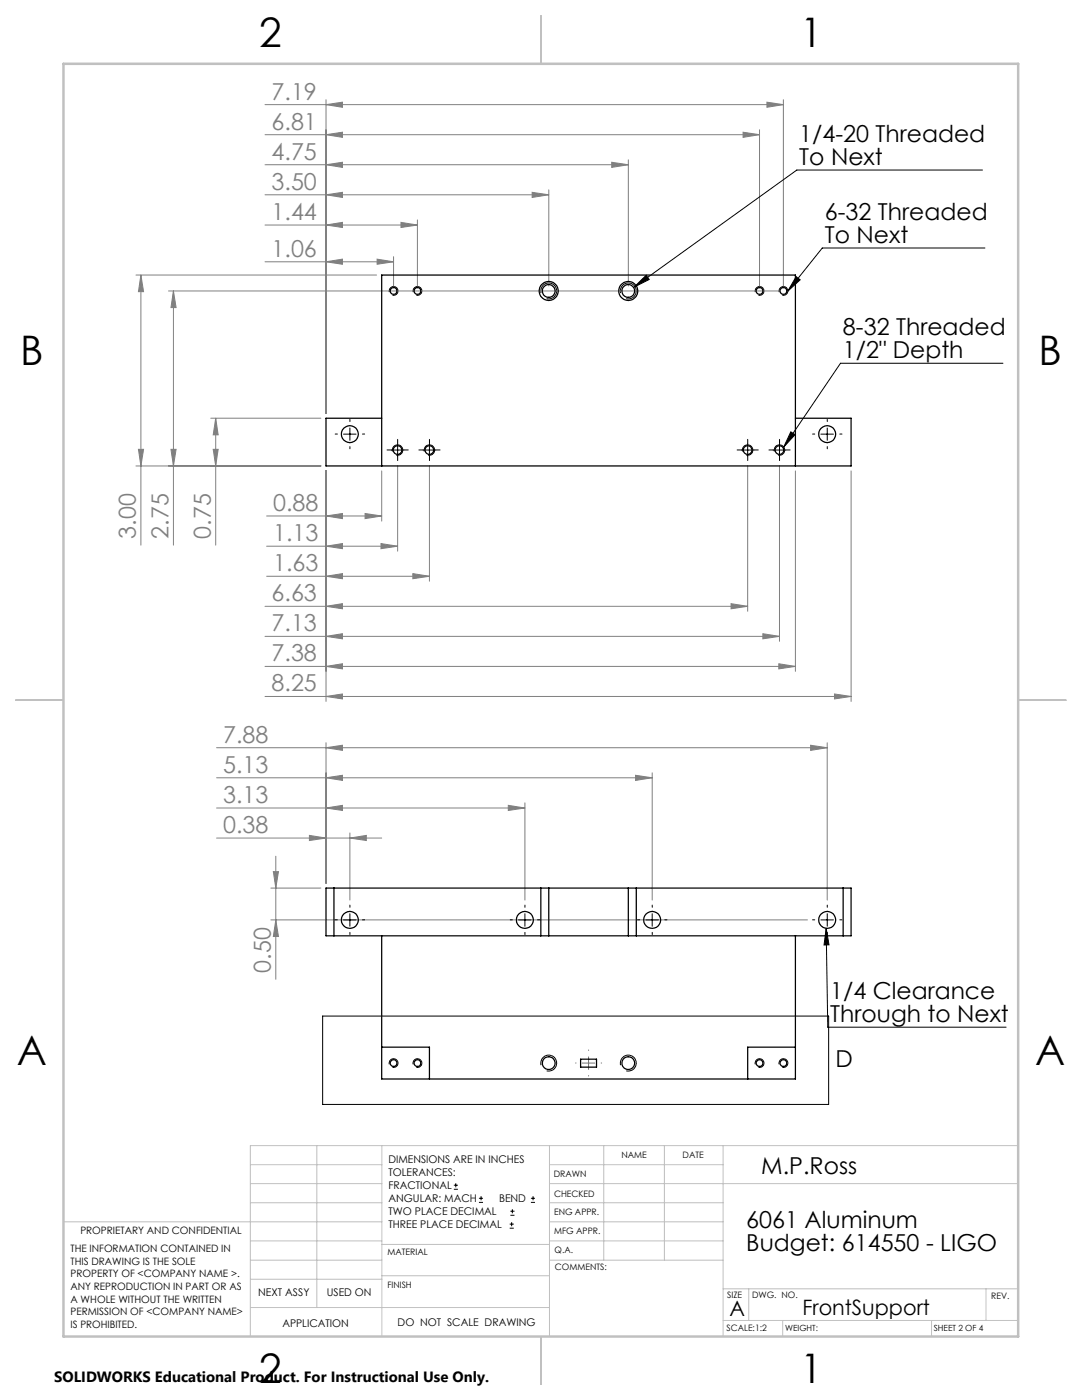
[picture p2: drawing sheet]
<svg xmlns="http://www.w3.org/2000/svg" width="216mm" height="279mm" viewBox="0 0 216 279" stroke-linecap="round" stroke-linejoin="round" font-family="sans-serif">
<g fill="none" stroke="#000" stroke-width=".2">
<path d="M196 33.9h-37l-32.5 23.4M77.7 58.3a.88 .88 0 0 1 .8-1.1 .88 .88 0 0 1 .9 .9 .88 .88 0 0 1-1.1 .8M82.4 58.3a.88 .88 0 0 1 .8-1.1 .88 .88 0 0 1 1 .9 .88 .88 0 0 1-1.1 .8M108 58.5a1.59 1.59 0 0 1 1.3-2 1.59 1.59 0 0 1 1.8 1.7 1.59 1.59 0 0 1-2 1.4M123.8 58.5a1.59 1.59 0 0 1 1.4-2 1.59 1.59 0 0 1 1.7 1.7 1.59 1.59 0 0 1-1.9 1.4M126.5 57.3l2.4-2.4 .6 .9zM150.7 58.3a.88 .88 0 0 1 .8-1.1 .88 .88 0 0 1 .9 .9 .88 .88 0 0 1-1.1 .8M155.5 58.3a.88 .88 0 0 1 .8-1.1 .88 .88 0 0 1 .9 .9 .88 .88 0 0 1-1.1 .8M158.9 55.2l.8 .6-2.5 2.3zM196.5 49.5h-32.4l-6.9 8.6M200.1 72.5h-32.4l-11.3 16.7M68.5 86.6h2.5"/>
<path d="M69.8 85.4v2.5M78.1 89.8h2.5M78.3 90.1a1.04 1.04 0 0 1 .9-1.3 1.04 1.04 0 0 1 1.2 1.1 1.04 1.04 0 0 1-1.3 .9M79.3 88.6v2.5M84.4 89.8h2.5M84.7 90.1a1.04 1.04 0 0 1 .9-1.3 1.04 1.04 0 0 1 1.1 1.1 1.04 1.04 0 0 1-1.3 .9M85.7 88.6v2.5M147.9 89.8h2.5M148.2 90.1a1.04 1.04 0 0 1 .9-1.3 1.04 1.04 0 0 1 1.1 1.1 1.04 1.04 0 0 1-1.3 .9M149.2 88.6v2.5M154.3 89.8h2.5M154.5 90.1a1.04 1.04 0 0 1 .9-1.3 1.04 1.04 0 0 1 1.2 1.1 1.04 1.04 0 0 1-1.3 .9"/>
<path d="M155.5 88.6v2.5M157.8 86.2l.8 .5-2.2 2.5zM163.8 86.6h2.5M165.1 85.4v2.5M68.5 183.6h2.5M69.8 182.4v2.5M103.5 183.6h2.5M104.7 182.4v2.5M128.9 183.6h2.5M130.1 182.4v2.5M163.8 183.6h2.5M164.9 185.3l.5 3.3h-1z"/>
<path d="M164.9 185.3l.3 19.7h35.6M165.1 182.4v2.5M64.4 202.8h100.9v17.6h-100.9zM77.7 212.4a.88 .88 0 0 1 .7-1.1 .88 .88 0 0 1 1 .9 .88 .88 0 0 1-1.1 .8M82.4 212.4a.88 .88 0 0 1 .8-1.1 .88 .88 0 0 1 1 .9 .88 .88 0 0 1-1.1 .8M108 212.6a1.6 1.6 0 0 1 1.4-2 1.6 1.6 0 0 1 1.7 1.7 1.6 1.6 0 0 1-2 1.4M123.8 212.6a1.6 1.6 0 0 1 1.4-2 1.6 1.6 0 0 1 1.8 1.7 1.6 1.6 0 0 1-2 1.4M150.7 212.4a.88 .88 0 0 1 .7-1.1 .88 .88 0 0 1 1 .9 .88 .88 0 0 1-1.1 .8M155.5 212.4a.88 .88 0 0 1 .7-1.1 .88 .88 0 0 1 1 .9 .88 .88 0 0 1-1.1 .8M90.6 237.3h.8M90.6 236.5h.8M90.9 236.1v.9"/>
<path d="M95.6 240h.8M95.6 239.1h.8M96 238.7v.8M105.9 240h.9M105.9 239.1h.9M106.4 238.7v.8M101.7 245.1h.8M101.7 244.3h.8M101.8 242.5h.9M101.8 241.7h.9M102.1 243.9v.8M102.2 241.3v.8"/>
</g>
<g fill="none" stroke="#808080" stroke-width=".2">
<path d="M65.1 19.9v62.6M156.3 19.9v37.2M52.9 26.9h98.7M52.9 20.9h103.4M52.9 38.9h56.6M52.9 32.9h72.5M65.1 26.9l3.2-.5v1zM65.1 20.9l3.2-.5v1zM65.1 38.9l3.2-.5v1zM65.1 32.9l3.2-.5v1zM106.2 38.4l3.3 .5-3.3 .5zM109.5 37.9v19.2"/>
<path d="M122.1 32.4l3.3 .5-3.3 .5zM125.4 31.9v25.2M148.3 26.4l3.3 .5-3.3 .5zM151.6 25.9v31.2M153 20.4l3.3 .5-3.3 .5zM27.1 54.9h48M28.1 54.9v53.9M28.1 54.9l.5 3.3h-1zM33.6 58.1h121.7M34.6 58.1v50.7M34.6 58.1l.5 3.3h-1zM52.9 52.2h25.6"/>
<path d="M52.9 44.9h30.4M65.1 52.2l3.2-.5v1zM65.1 44.9l3.2-.5v1zM75.2 51.7l3.3 .5-3.3 .5zM78.5 51.2v5.9M80 44.4l3.3 .5-3.3 .5zM83.3 43.9v13.2M27.1 93h36.9M27.6 89.7h1l-.5 3.3zM34.1 89.7h1l-.5 3.3zM42.1 83.5h21.9M42.5 89.7h1l-.5 3.3z"/>
<path d="M43 83.5v25.3M43 83.5l.5 3.3h-1zM65.1 94v46M76.2 94v10M79.3 92.9v17.1M85.7 92.9v23.1M149.2 92.9v29.1M155.5 92.9v35.1M158.7 94v40M169.8 94v46M53.2 103h23M53.2 109h26.1"/>
<path d="M53.2 115h32.5M65.1 103l3.2-.5v1zM65.1 109l3.2-.5v1zM65.1 115l3.2-.5v1zM72.8 102.5l3.4 .5-3.4 .5zM76 108.5l3.3 .5-3.3 .5zM82.4 114.5l3.3 .5-3.3 .5zM52.9 133h105.8M52.9 139h116.9M52.9 121h96.3M52.9 127h102.6M65.1 133l3.2-.5v1z"/>
<path d="M65.1 139l3.2-.5v1zM65.1 121l3.2-.5v1zM65.1 127l3.2-.5v1zM145.9 120.5l3.3 .5-3.3 .5zM152.2 126.5l3.3 .5-3.3 .5zM155.4 132.5l3.3 .5-3.3 .5zM166.5 138.5l3.3 .5-3.3 .5zM43.2 155.2h86.9M43.2 149.2h121.9M65.1 155.2l3.2-.5v1.1zM65.1 149.2l3.2-.5v1.1zM65.1 148.2v28"/>
<path d="M126.8 154.7l3.3 .5-3.3 .6zM130.1 154.2v25.4M161.7 148.7l3.4 .5-3.4 .6zM165.1 148.2v31.4M43.2 167.3h33M43.2 161.3h61.5M54 177.2h10M54.5 174h1.1l-.6 3.2zM55 170.9v24.5M61.7 166.7l3.4 .6-3.4 .4zM65.1 161.3l3.2-.6v1zM69.8 167.3l3.3-.6v1z"/>
<path d="M69.8 166.2v13.4M101.4 160.7l3.3 .6-3.3 .4zM104.7 160.2v19.4M54 183.6h107.1M55 183.6l.6 3.3h-1.1z"/>
</g>
<g fill="none" stroke="#c0c0c0" stroke-width=".2">
<path d="M50 232.4h26.2M50 236.2h26.2M63.2 228.6v32.3M76.2 228.6v38.1M109.6 228.6v38.1M109.6 232.4h34.7M109.6 236.2h93.6M120.5 228.6v22.9M132.6 228.6v22.9M144.3 228.6v38.1M203.2 228.6h-153.2v38.1M12.7 243.8h63.5"/>
<path d="M50 251.5h26.2M50 240h26.2M50 247.7h26.2M50 255.3h26.2M76.2 254.6h33.4M76.2 248.4h33.4M109.6 251.5h34.7M109.6 243.8h34.7M109.6 240h34.7M109.6 247.7h34.7M144.3 257.2h58.9M149.4 257.2v6.3"/>
<path d="M196.7 257.2v6.3M50 260.9h59.6M144.3 263.5h58.9M156.2 263.5v3.2M185.9 263.5v3.2"/>
</g>
<path d="M108 3.2v9.5M3.1 139.7h9.6M203.2 139.7h9.5M108 266.7v9.6" fill="none" stroke="#c0c0c0" stroke-width=".25"/>
<path d="M12.7 12.7h190.5v254h-190.5z" fill="none" stroke="#c0c0c0" stroke-width=".5"/>
<g fill="none" stroke="#000" stroke-width=".2" stroke-dasharray="15.2 1.3 1.3 1.3">
<path d="M67.3 86.6h-.4M69.8 84.1v-.4M69.8 89.1v.5M72.3 86.6h.5M78.1 89.8h-.9M79.3 88.6v-.9M79.3 91.1v.8M80.6 89.8h.9M84.4 89.8h-.8M85.7 88.6v-.9M85.7 91.1v.8M86.9 89.8h.9"/>
<path d="M147.9 89.8h-.8M149.2 88.6v-.9M149.2 91.1v.8M150.4 89.8h.9M154.3 89.8h-.9M155.5 88.6v-.9M155.5 91.1v.8M156.8 89.8h.9M162.6 86.6h-.5M165.1 84.1v-.4M165.1 89.1v.5M167.6 86.6h.4"/>
<path d="M67.3 183.6h-.4M69.8 181.1v-.5M69.8 186.1v.4M72.3 183.6h.5M102.2 183.6h-.4M104.7 181.1v-.5M104.7 186.1v.4M107.2 183.6h.5M127.6 183.6h-.4M130.1 181.1v-.5M130.1 186.1v.4M132.6 183.6h.5"/>
<path d="M162.6 183.6h-.5M165.1 181.1v-.5M165.1 186.1v.4M167.6 183.6h.4"/>
</g>
<path d="M114.9 212.1h-.1M117.4 209.6v-.1M117.4 214.6v.1M119.9 212.1h.1" fill="none" stroke="#808000" stroke-width=".2" stroke-dasharray="15.2 1.3 1.3 1.3"/>
<path d="M116.2 212.2h2.5M117.4 210.9v2.5" fill="none" stroke="#808000" stroke-width=".2"/>
<g fill="#808080">
<path d="M65.1 103l3.2-.5v1zM72.8 102.5l3.4 .5-3.4 .5zM65.1 133l3.2-.5v1zM155.4 132.5l3.3 .5-3.3 .5zM65.1 139l3.2-.5v1zM166.5 138.5l3.3 .5-3.3 .5zM65.1 109l3.2-.5v1zM76 108.5l3.3 .5-3.3 .5zM65.1 115l3.2-.5v1zM82.4 114.5l3.3 .5-3.3 .5zM65.1 52.2l3.2-.5v1zM75.2 51.7l3.3 .5-3.3 .5zM65.1 44.9l3.2-.5v1zM80 44.4l3.3 .5-3.3 .5zM65.1 26.9l3.2-.5v1zM148.3 26.4l3.3 .5-3.3 .5zM65.1 20.9l3.2-.5v1zM153 20.4l3.3 .5-3.3 .5zM65.1 38.9l3.2-.5v1zM106.2 38.4l3.3 .5-3.3 .5zM65.1 32.9l3.2-.5v1zM122.1 32.4l3.3 .5-3.3 .5zM65.1 121l3.2-.5v1zM145.9 120.5l3.3 .5-3.3 .5zM65.1 127l3.2-.5v1zM152.2 126.5l3.3 .5-3.3 .5zM61.7 166.7l3.4 .6-3.4 .4zM69.8 167.3l3.3-.6v1zM65.1 161.3l3.2-.6v1zM101.4 160.7l3.3 .6-3.3 .4zM65.1 155.2l3.2-.5v1.1zM126.8 154.7l3.3 .5-3.3 .6zM65.1 149.2l3.2-.5v1.1zM161.7 148.7l3.4 .5-3.4 .6z"/>
<path d="M42.5 89.7h1l-.5 3.3zM43 83.5l.5 3.3h-1zM27.6 89.7h1l-.5 3.3zM28.1 54.9l.5 3.3h-1zM34.1 89.7h1l-.5 3.3zM34.6 58.1l.5 3.3h-1z"/>
<path d="M54.5 174h1.1l-.6 3.2zM55 183.6l.6 3.3h-1.1z"/>
</g>
<path d="M157.8 86.2l.8 .5-2.2 2.5zM126.5 57.3l2.4-2.4 .6 .9zM158.9 55.2l.8 .6-2.5 2.3zM164.9 185.3l.5 3.3h-1z" fill="#000"/>
<g fill="none" stroke="#000" stroke-width=".25">
<path d="M76.2 93v-38.1h82.5v38.1M76.2 83.5h-11.1v9.5h104.7v-9.5h-11.1M65.1 177.2h104.7v9.6h-104.7zM66.6 177.2v9.6M107.9 177.2v9.6M109.5 177.2v9.6M125.4 177.2v9.6M127 177.2v9.6M168.2 177.2v9.6M76.2 186.8v28.5h82.5v-28.5M76.2 209h9.5v6.3M115.9 211.4h3.1v1.6h-3.1z"/>
<path d="M158.7 209h-9.5v6.3"/>
<circle cx="78.5" cy="58.1" r=".67"/>
<circle cx="83.3" cy="58.1" r=".67"/>
<circle cx="109.5" cy="58.1" r="1.91"/>
<circle cx="109.5" cy="58.1" r="1.28"/>
<circle cx="125.4" cy="58.1" r="1.91"/>
<circle cx="125.4" cy="58.1" r="1.28"/>
<circle cx="151.6" cy="58.1" r=".67"/>
<circle cx="156.3" cy="58.1" r=".67"/>
<circle cx="69.8" cy="86.6" r="1.69"/>
<circle cx="79.3" cy="89.8" r=".87"/>
<circle cx="85.7" cy="89.8" r=".87"/>
<circle cx="149.2" cy="89.8" r=".87"/>
<circle cx="155.5" cy="89.8" r=".87"/>
<circle cx="165" cy="86.6" r="1.69"/>
<circle cx="69.8" cy="183.6" r="1.69"/>
<circle cx="104.7" cy="183.6" r="1.69"/>
<circle cx="130.1" cy="183.6" r="1.69"/>
<circle cx="165" cy="183.6" r="1.69"/>
<circle cx="78.5" cy="212.2" r=".67"/>
<circle cx="83.3" cy="212.2" r=".67"/>
<circle cx="109.5" cy="212.2" r="1.28"/>
<circle cx="125.4" cy="212.2" r="1.28"/>
<circle cx="151.6" cy="212.2" r=".67"/>
<circle cx="156.3" cy="212.2" r=".67"/>
</g>
<g font-size="8.1">
<text x="51.7" y="9.3">2</text>
<text x="159.7" y="9.3">1</text>
<text x="4" y="72.8">B</text>
<text x="207.2" y="72.8">B</text>
<text x="3.3" y="212.5">A</text>
<text x="206.5" y="212.5">A</text>
<text x="51.7" y="276">2</text>
<text x="159.7" y="276">1</text>
</g>
<g font-size="4.7" fill="#808080">
<text x="54.2" y="19.9">7.19</text>
<text x="54.2" y="25.9">6.81</text>
<text x="54.2" y="31.9">4.75</text>
<text x="54.2" y="37.9">3.50</text>
<text x="54.2" y="43.9">1.44</text>
<text x="54.2" y="51.2">1.06</text>
<text x="54.5" y="102">0.88</text>
<text x="27.1" y="107.5" transform="rotate(-90 27.1 107.5)">3.00</text>
<text x="33.6" y="107.5" transform="rotate(-90 33.6 107.5)">2.75</text>
<text x="42" y="107.5" transform="rotate(-90 42 107.5)">0.75</text>
<text x="54.5" y="108">1.13</text>
<text x="54.5" y="114">1.63</text>
<text x="54.2" y="120">6.63</text>
<text x="54.2" y="126">7.13</text>
<text x="54.2" y="132">7.38</text>
<text x="54.2" y="138">8.25</text>
<text x="44.5" y="148.2">7.88</text>
<text x="44.5" y="154.2">5.13</text>
<text x="44.5" y="160.2">3.13</text>
<text x="44.5" y="166.2">0.38</text>
<text x="54" y="194.1" transform="rotate(-90 54 194.1)">0.50</text>
</g>
<g font-size="4.7">
<text x="159.5" y="28.4">1/4-20 Threaded</text>
<text x="159.5" y="32.9">To Next</text>
<text x="164.6" y="43.9">6-32 Threaded</text>
<text x="164.6" y="48.4">To Next</text>
<text x="168.2" y="66.9">8-32 Threaded</text>
<text x="168.2" y="71.4">1/2&quot; Depth</text>
<text x="165.7" y="199.4">1/4 Clearance</text>
<text x="165.7" y="203.9">Through to Next</text>
<text x="166.7" y="212.9">D</text>
<text x="151.9" y="234.3">M.P.Ross</text>
<text x="148.9" y="245">6061 Aluminum</text>
<text x="148.9" y="249.6">Budget: 614550 - LIGO</text>
</g>
<g font-size="4.2">
<text x="145.6" y="262.7">A</text>
<text x="160.1" y="262.4">FrontSupport</text>
</g>
<text font-size="3" x="10.8" y="275.7">SOLIDWORKS Educational Product. For Instructional Use Only.</text>
<g font-size="2.1">
<text x="77.5" y="232.2">DIMENSIONS ARE IN INCHES</text>
<text x="77.5" y="234.7">TOLERANCES:</text>
<text x="77.5" y="237.3">FRACTIONAL</text>
<text x="77.5" y="239.9">ANGULAR: MACH</text>
<text x="99.6" y="239.9">BEND</text>
<text x="77.5" y="242.5">TWO PLACE DECIMAL</text>
<text x="77.5" y="245.1">THREE PLACE DECIMAL</text>
<text x="51.5" y="258.7">NEXT ASSY</text>
<text x="65.2" y="258.6">USED ON</text>
<text x="56.3" y="264.8">APPLICATION</text>
<text x="79.3" y="264.6">DO NOT SCALE DRAWING</text>
</g>
<g font-size="2">
<text x="14.1" y="249.9">THE INFORMATION CONTAINED IN</text>
<text x="16" y="246.3">PROPRIETARY AND CONFIDENTIAL</text>
<text x="14.1" y="252.4">THIS DRAWING IS THE SOLE</text>
<text x="14.1" y="254.9">PROPERTY OF &lt;COMPANY NAME &gt;.</text>
<text x="14.1" y="257.4">ANY REPRODUCTION IN PART OR AS</text>
<text x="14.1" y="260">A WHOLE WITHOUT THE WRITTEN</text>
<text x="14.1" y="262.5">PERMISSION OF &lt;COMPANY NAME&gt;</text>
<text x="14.1" y="265">IS PROHIBITED.</text>
</g>
<g font-size="1.8">
<text x="124" y="231.1">NAME</text>
<text x="136.2" y="231.1">DATE</text>
<text x="110.5" y="234.8">DRAWN</text>
<text x="110.5" y="238.9">CHECKED</text>
<text x="110.6" y="242.5">ENG APPR.</text>
<text x="77.3" y="250.5">MATERIAL</text>
<text x="110.6" y="246.3">MFG APPR.</text>
<text x="110.7" y="250">Q.A.</text>
<text x="77.3" y="257">FINISH</text>
<text x="110.7" y="253.5">COMMENTS:</text>
<text x="145.1" y="259">SIZE</text>
<text x="150.1" y="259.1">DWG. NO.</text>
<text x="197.8" y="259.2">REV.</text>
<text x="145" y="265.7">SCALE:1:2</text>
</g>
<g font-size="1.7">
<text x="156.7" y="265.7">WEIGHT:</text>
<text x="186.3" y="265.7">SHEET 2 OF 4</text>
</g>
</svg>
